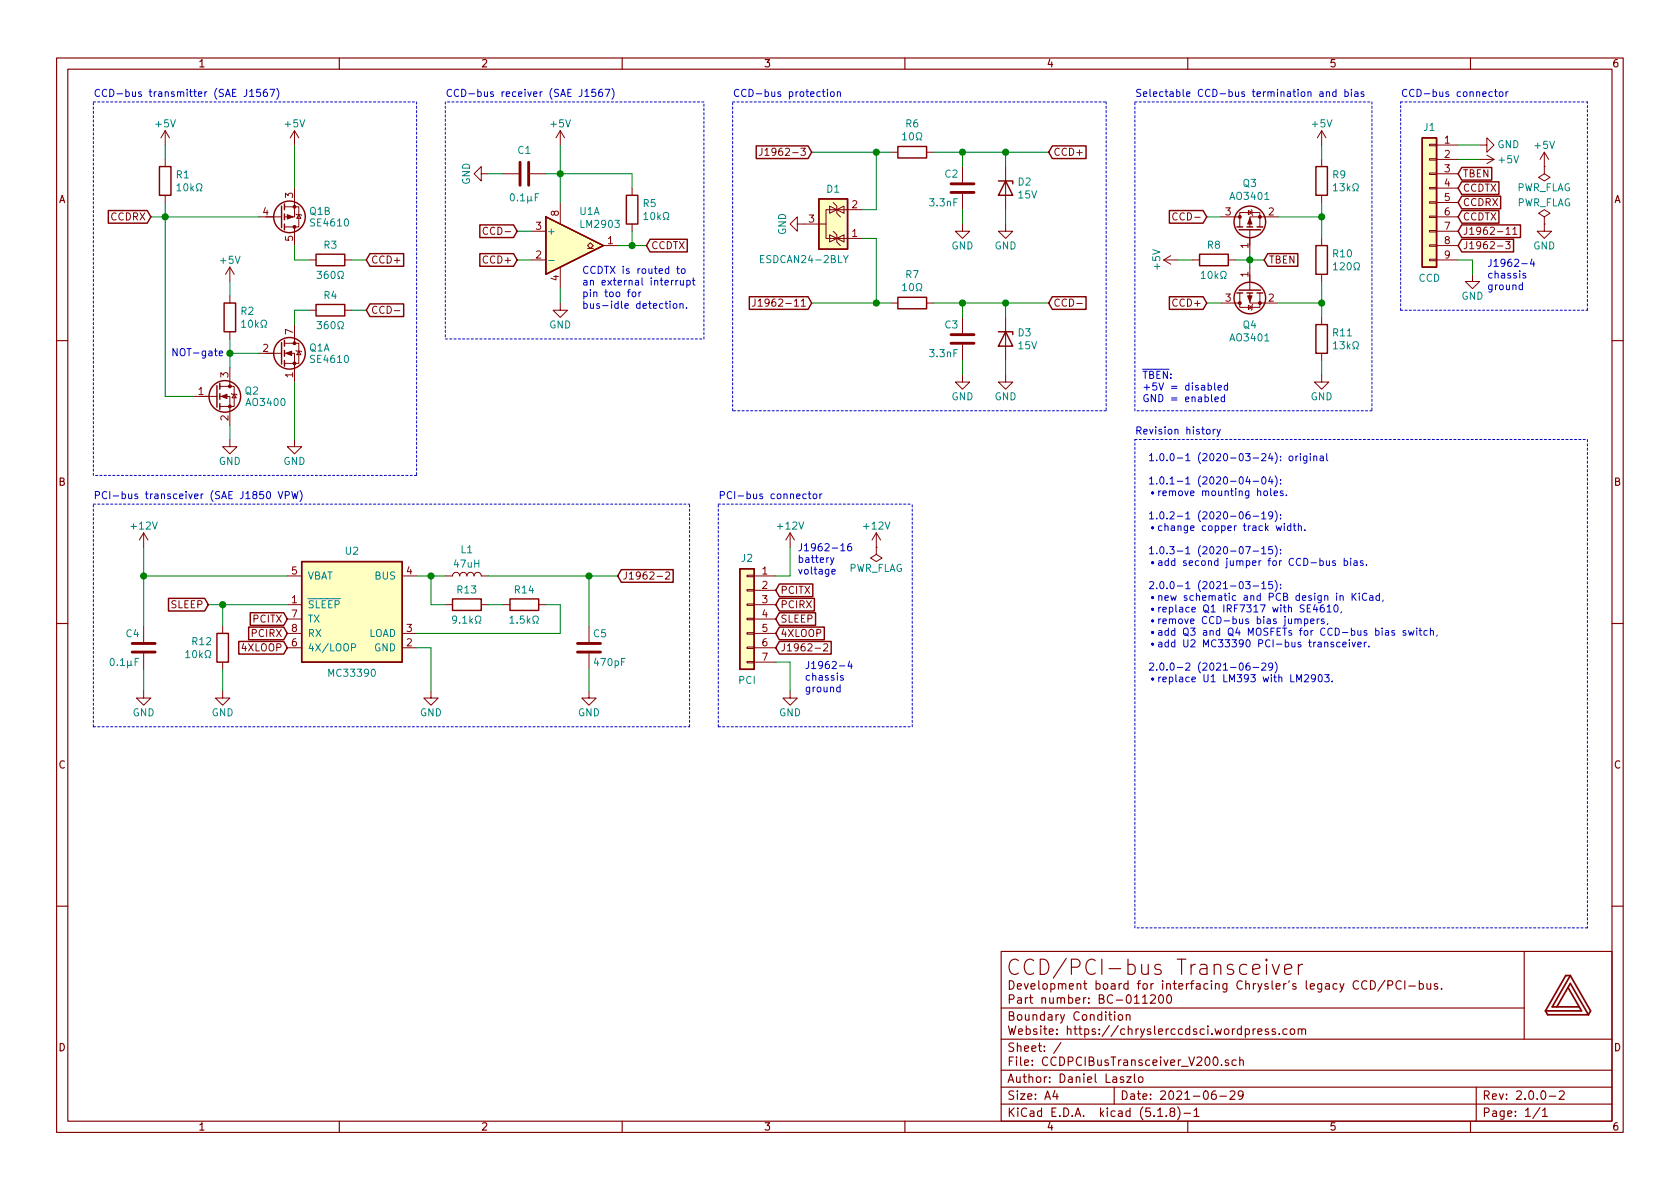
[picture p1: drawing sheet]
<svg xmlns="http://www.w3.org/2000/svg" width="297mm" height="210mm" viewBox="0 0 297 210" stroke-linecap="round" stroke-linejoin="round" font-family="sans-serif">
<g fill="none" stroke="#840000" stroke-width=".2">
<path d="M10 10.3h277v189.9h-277zM12 12.2h273v186.1h-273zM60 10.3v1.9M110 10.3v1.9M160 10.3v1.9M210 10.3v1.9M260 10.3v1.9M10 60.2h2M285 60.2h2M10 110.3h2M285 110.3h2M10 160.2h2"/>
<path d="M177 168.2h108v30.1h-108zM177 178.3h92.5M197.1 178.9v.2M197.1 179.4v1M197.8 179.5l.2-.1 .4 .1v.8l-.2 .1-.4-.1zM199.1 179.5h.1a.37 .37 0 0 1 .6 .1v.8M199.1 179.4v1M202 176.3l.4-.4v1.5M202 177.4h.8M203.4 176.1l.2-.2h.4l.2 .2 .1 .2-.9 1.1h.9M205 176.1l.2-.2a.8 .8 0 0 1 .5 .8 .8 .8 0 0 1-.5 .7l-.2-.1-.1-.4zM206.4 176.1l.2-.2a.81 .81 0 0 1 .6 .6 .81 .81 0 0 1-.3 .8l-.1 .1a.79 .79 0 0 1-.4-1.3z"/>
<path d="M221.5 171.4l1.3-.2-.2-.5-.7-.2-.3 .2-.1 .2v1l.1 .3 .3 .1 .7-.1M223.9 169.6l-.1 .2 .1 .1 .2-.1-.2-.2v.3M223.9 170.5v1.8M224.9 170.5l.7 1.8 .6-1.8M227.1 171.4l1.3-.2-.1-.5-.8-.2-.2 .2-.2 .2v1l.2 .3 .2 .1 .8-.1M229.6 170.5v1.8M230.3 170.5a.68 .68 0 0 0-.7 .5M241.7 173.6a.7 .7 0 0 0-.9 .2 .7 .7 0 0 0 .1 .9 .55 .55 0 0 0 .8 .1M242.3 173.4a.76 .76 0 0 1 .9 .8 .76 .76 0 0 1-.9 .7zM244.9 173.3l-1.3 2M245.4 174.2l.7-.1 .2-.2-.1-.3-.3-.2h-.5v1.5M247.8 173.6a.7 .7 0 0 0-1 .2 .7 .7 0 0 0 .2 .9 .55 .55 0 0 0 .8 .1"/>
<path d="M248.4 173.4v1.5M249.1 174.4h1.1M251 174l.4-.1 .3 .3-.2 .6h-.5M251 173.4v1.5M252.3 173.9v.8a.39 .39 0 0 0 .7 .1M253 173.9v1M254.2 174l-.4-.1-.2 .2 .1 .3 .5 .1v.3h-.6M254.9 174.8v.1M269.5 168.2v15.6M285 160.2h2M60 198.3v1.9M110 198.3v1.9"/>
<path d="M160 198.3v1.9M177 195.2h108M177 192.2h108M177 189.2h108M177 183.8h108M186.5 192.8l-.3 1.1h.9M186.9 193.4v1M187.6 184.3l-1.3 2M197 192.2v3M198.7 190.5a.37 .37 0 0 0-.6 .1v.2l.6 .2v.1l-.2 .3-.4-.1M199.2 190.4h.8l-.8 1h.8M200.6 189.9v1.3l.2 .2"/>
<path d="M201.3 190.5l.3-.1 .4 .1v.8l-.2 .1-.5-.1zM204.7 196.4l.4-.5v1.5M204.7 197.4h.9M206.2 197.3v.1M207.1 196.6l-.2-.3 .1-.3a.48 .48 0 0 1 .6 .1v.4a.52 .52 0 0 0-.7 .2 .52 .52 0 0 0 .1 .7h.4l.2-.1 .1-.4-.3-.3M208.2 195.7a1.71 1.71 0 0 1 0 2.3M209.3 196.9h1.2M210 198.3v1.9M211.1 196.4l.5-.5v1.5M211.1 197.4h.9M214.9 192.9a.62 .62 0 0 0-.7 .6l.1 .8 .2 .1 .5-.1 .1-.5-.2-.3h-.4l-.3 .3M215.7 193.8h1.1"/>
<path d="M216 188.3v.1M217.2 187.5l-.4-.1-.2 .2 .1 .3 .5 .1v.3h-.6M217.5 193.1l.2-.2h.4l.2 .2v.2v.2l-.9 .9h.9M218.6 187.5l-.5-.1-.3 .3 .1 .6 .2 .1 .5-.1M219.2 187.5l.2-.1 .4 .1v.9M219.2 186.9v1.5M219.8 193.5l-.3 .3h-.3l-.3-.3v-.3l.2-.2 .4-.1 .2 .2a1.13 1.13 0 0 1-.2 1.2l-.4 .1M221.6 181.9v1M222 181.9l-.4 .2v.1M222.4 182.4l.7-.1v-.3l-.5-.1-.2 .2 .1 .7h.6M224.3 182l-.4-.1-.2 .2 .1 .3 .5 .1v.3h-.6M225.5 182l-.4-.1-.2 .2 .1 .3 .5 .1v.3h-.6"/>
<path d="M226.2 182.8v.1M227.6 182l-.5-.1-.3 .3 .1 .6 .2 .1 .5-.1M228.2 182.1l.2-.2 .4 .2v.7l-.2 .1-.4-.1zM229.5 182.1l.3-.2 .3 .1 .1 .9M229.5 181.9v1M230.2 182.1a.36 .36 0 0 1 .3-.2 .36 .36 0 0 1 .3 .2v.8M260 198.3v1.9M261 192.2v6.1M272.3 195.9l-1.3 1.9M272.7 196.4l.5-.5v1.5M272.7 197.4h.9M273.9 193.8h1.2"/>
<path d="M275.7 193.1l.2-.2h.4l.3 .4-1 1.1h1"/>
</g>
<g fill="none" stroke="#840000" stroke-width=".25">
<path d="M19.2 37.2h6.8l.7 1.1-.7 1.2h-6.8zM28.2 29.5h2v5h-2zM49.8 36.4v3.9M50.3 36.1v1M50.3 37.8v1.1M50.3 39.6v1M84.8 39.8h6l.6 1.1-.6 1.1h-6zM96.5 38.3l10.2 5.1-10.2 5.1zM110.7 34.5h2.1v5.1h-2.1zM133.7 25.8h9.2l.6 1.1-.6 1.1h-9.2zM144.8 35.2h5.1v8.9h-5.1zM158.7 25.9h5.1v2h-5.1z"/>
<path d="M176.5 32h2.6v.5M177.8 32l1.3 2.5h-2.6zM186.1 25.8h5.9v2.2h-5.9l-.7-1.1zM206.8 37.2h5.9l.7 1.1-.7 1.2h-5.9zM232.7 29.5h2v5h-2zM251.5 24.4h2.5v22.8h-2.5zM258.4 39.8h10.4v2.2h-10.4l-.6-1.1zM258.4 37.2h6.6v2.3h-6.6l-.6-1.2zM258.4 34.7h6.9v2.2h-6.9l-.6-1.1zM258.4 32.2h6.6v2.2h-6.6l-.6-1.1zM258.4 29.6h5.4v2.2h-5.4l-.6-1.1zM39.6 53.6h2.1v5.1h-2.1z"/>
<path d="M55.9 53.8h5.1v2.1h-5.1zM55.9 45h5.1v2h-5.1zM65.4 53.7h6v2.3h-6l-.6-1.1zM65.4 44.9h6v2.2h-6l-.6-1.1zM84.8 44.9h6l.6 1.1-.6 1.1h-6zM114.9 42.3h6.6v2.2h-6.6l-.6-1.1zM132.5 52.5h10.4l.6 1.1-.6 1.1h-10.4zM158.7 52.6h5.1v2h-5.1zM176.5 58.7h2.6v.5M177.8 58.7l1.3 2.5h-2.6zM186.1 52.5h5.9v2.2h-5.9l-.7-1.1zM206.8 52.5h5.9l.7 1.1-.7 1.1h-5.9z"/>
<path d="M212.1 45h5.1v2h-5.1zM218.7 51.8h1M218.7 40.1h1M219.1 51.3h3.8M219.1 40.6h3.8M220.5 51.8h1M220.5 40.1h1M222.2 51.8h1.1M222.2 40.1h1.1M224.2 44.9h5.3v2.2h-5.3l-.7-1.1zM232.7 57.4h2v5.1h-2zM232.7 43.4h2v5.1h-2z"/>
<path d="M258.4 42.3h9.2v2.2h-9.2l-.6-1.1zM38.4 68.2v3.8M38.9 67.8v1M38.9 69.6v1M38.9 71.4v1M49.8 60.6v3.8M50.3 60.2v1M50.3 62v1M50.3 63.7v1.1M53.3 99.3h17.8v17.8h-17.8zM29.8 105.8h6.4l.6 1.1-.6 1.1h-6.4zM38.4 112h2v5.1h-2z"/>
<path d="M42.2 113.4h8l.6 1.1-.6 1.2h-8zM44 110.9h6.2l.6 1.1-.6 1.1h-6.2zM44.2 108.4h6l.6 1.1-.6 1.1h-6zM80 105.9h5.1v2h-5.1zM90.2 105.9h5v2h-5zM109.9 100.7h9.1v2.3h-9.1l-.7-1.2zM130.8 100.6h2.5v17.8h-2.5zM137.8 103.3h5.9v2.2h-5.9l-.6-1.1zM137.8 105.8h6.2v2.2h-6.2l-.6-1.1zM137.8 113.4h9.2v2.3h-9.2l-.6-1.2zM137.8 108.4h6.4v2.2h-6.4l-.6-1.1zM137.8 110.9h7.9v2.2h-7.9l-.6-1.1z"/>
<circle cx="51.2" cy="38.3" r="2.79"/>
<circle cx="221" cy="39.2" r="2.79"/>
<circle cx="221" cy="52.7" r="2.79"/>
<circle cx="39.8" cy="70.1" r="2.79"/>
<circle cx="51.2" cy="62.5" r="2.79"/>
</g>
<g fill="none" stroke="#840000" stroke-width=".18">
<path d="M29.2 23.1l-.8 1.3M29.2 23.1v2.5M29.2 28.2v1.3M29.2 34.5v1.3M29.2 23.1l.8 1.3M45.7 38.3h4.1M50.3 36.6h2.5v3.5h-2.5M52.1 33.3v5h-1.8M52.1 23.1v2.5M52.1 23.1l-.8 1.3M52.1 23.1l.7 1.3M52.3 37.8l.2 .2h.7l.1 .1"/>
<path d="M52.8 38l.4 .6h-.7zM85.1 30.7v-1.2l-1.3 1.2 1.3 1.3v-1.3h1.3M88.9 30.7h2.8M93.7 30.7h2.8M99.1 23.1v2.5M99.1 35.8v3.8M99.1 23.1l-.8 1.3M99.1 23.1l.7 1.3M111.8 33.3v1.2M111.8 39.6v1.3M134.7 26.2v.9l-.2 .3-.3 .1M135.3 26.6l.3-.4v1.3"/>
<path d="M135.3 27.5h.7M141 39.6v-1.3l-1.3 1.3 1.3 1.3v-1.3h5M146.7 36.4l1.3 .7-1.3 .6zM147.3 35.8l.7 .6v1.3l.6 .6M148 37.1h-2v5.1h2M148 37.1l1.2-.7v1.3zM148 37.1h4.4M157.5 26.9h1.2M163.8 26.9h1.3M170.2 39.6v1.3h1.2l-1.2 1.3-1.3-1.3h1.3M170.2 29.5v2.8M170.2 34.3v2.8"/>
<path d="M177.8 39.6v1.3h1.3l-1.3 1.3-1.3-1.3h1.3M177.8 29.5v7.6M208.1 37.8a.6 .6 0 0 0-.8 .4 .6 .6 0 0 0 .6 .7l.2-.1M215.9 38.3h3.3M220.7 37.2l.7 .4-.7 .4zM221.2 37.1l.2 .1v.8l.1 .1M226.1 38.3h-5.1v1.8M233.7 23.1v2.5M233.7 28.2v1.3M233.7 34.5v1.3M233.7 23.1l-.8 1.3M233.7 23.1l.7 1.3"/>
<path d="M252.7 38.2h1.3v.3h-1.3zM252.7 33.1h1.3v.3h-1.3zM252.7 30.6h1.3v.3h-1.3zM252.7 28.1h1.3v.2h-1.3zM252.7 25.5h1.3v.3h-1.3zM252.7 35.7h1.3v.2h-1.3zM254 38.3h3.8M254 28.2h3.8M254 25.6h3.8M254 30.7h3.8M254 33.3h3.8M254 35.8h3.8"/>
<path d="M261.6 25.6h1.3v-1.2l1.3 1.2-1.3 1.3v-1.3M261.6 28.2h2.6M262.9 27.4l1.3 .8M264.2 28.2l-1.3 .8M273 38.3l1.1-.6-1.1-.6-1 .6 1 .6v1.3M273 39.6h.1M273 39.6v1.3h1.3l-1.3 1.3-1.2-1.3h1.2M273 29.5v1.2l1.1 .7-1.1 .6-1-.6 1-.7M273 29.5h.1M273 26.9l-.7 1.3M273 26.9v2.6M273 26.9l.8 1.3"/>
<path d="M40.6 47.2v2.6M40.6 52.3v1.3M40.6 58.7v1.2M40.6 47.2l-.7 1.3M40.6 47.2l.8 1.3M52.1 40.1v3.3M52.1 57.4v3.3M54.6 46h1.3M54.6 54.9h1.3M61 46h1.2M61 54.9h1.2M69.7 54.9h1"/>
<path d="M86.2 40.3a.6 .6 0 0 0-.8 .4 .6 .6 0 0 0 .6 .7l.2-.1M94 46h2.5M94 40.9h2.5M99.1 53.6v1.3h1.2l-1.2 1.2-1.3-1.2h1.3M99.1 47.2v3.8M103.9 43.9h.5l-.5-.5 .5-.5 .5 .5-.5 .5h.5M106.7 43.4h2.5M133.5 52.9v.9a.39 .39 0 0 1-.5 .3M134 53.2l.4-.3v1.2M134 54.1h.8M146.7 41.5l1.3 .7-1.3 .6zM147.3 40.9l.7 .6v1.3l.6 .6"/>
<path d="M148 42.2l1.2 .6v-1.3l-1.2 .7h.6M148 42.2h4.4M157.5 53.6h1.2M163.8 53.6h1.3M170.2 56.1v2.8M177.8 56.1v7.6M190.4 53.7h1M205.7 46l1.3 .7M205.7 46h2.6M207 45.2l-1.3 .8M210.8 46h1.3M215.9 53.6h3.3"/>
<path d="M217.2 46h1.2M219.2 51.8v2.6h3.6v-2.6M219.2 40.1v-2.5h3.6v2.5M220.7 54l.7 .4-.7 .3zM221 51.8v1.8h5.1M221 40.6v4.1M221 47.2v4.1M221.5 53.8l-.1 .2v.7l-.2 .2M233.7 42.2v1.2M233.7 48.5v1.3M233.7 56.1v1.3M252.7 40.8h1.3v.2h-1.3z"/>
<path d="M252.7 43.3h1.3v.3h-1.3zM252.7 45.8h1.3v.3h-1.3zM254 46h3.8M254 40.9h3.8M254 43.4h3.8M260.3 48.5v1.3h1.3l-1.3 1.2-1.2-1.2h1.2M264.8 43.5h.9M266.2 42.7h.8l-.4 .5 .4 .1v.6l-.2 .1-.6-.1M266.3 40.5l.3-.3v1.2M266.3 41.4h.7M267.5 40.5l.3-.3v1.2M267.5 41.4h.7"/>
<path d="M34.3 70.1h4.1M38.9 70.1h1.7v5.1M38.9 68.3h2.5v3.6h-2.5M40.6 77.7v1.3h1.3l-1.3 1.3-1.2-1.3h1.2M40.6 65v3.3M40.9 69.6l.1 .1h.8l.1 .1M41.4 69.7l.4 .7h-.8zM45.7 62.5h4.1M50.3 62.5h1.8v5.1M50.3 60.7h2.5v3.6h-2.5M52.1 77.7v1.3h1.2l-1.2 1.3-1.3-1.3h1.3M52.3 62l.2 .1h.7l.1 .1"/>
<path d="M52.8 62.1l.4 .6h-.7zM170.2 66.3v1.3h1.2l-1.2 1.2-1.3-1.2h1.3M170.2 61v2.7M177.8 66.3v1.3h1.3l-1.3 1.2-1.3-1.2h1.3M233.7 66.3v1.3h1.2l-1.2 1.2-1.3-1.2h1.3M233.7 62.5v1.2M25.4 94.2l-.8 1.3M25.4 94.2v2.6M25.4 94.2l.8 1.3M139.7 94.2l-.8 1.3M139.7 94.2v2.6M139.7 94.2l.8 1.3"/>
<path d="M154.9 96.8v1.2l1.1 .7-1.1 .6-1-.6 1-.7M154.9 96.8h.1M154.9 94.2l-.7 1.3M154.9 94.2v2.6M154.9 94.2l.8 1.3M25.4 110.7v2.8M25.4 115.6v2.8M39.4 110.7v1.3M39.4 117.1v1.3M50.8 106.9h2.5M50.8 114.5h2.5M50.8 112h2.5"/>
<path d="M50.8 101.8h2.5M50.8 109.5h2.5M71.1 114.5h2.6M71.1 112h2.6M71.1 101.8h2.6M78.7 101.8h1.3a.63 .63 0 0 1 .6-.6 .63 .63 0 0 1 .7 .6 .63 .63 0 0 1 .6-.6 .63 .63 0 0 1 .6 .6 .63 .63 0 0 1 .7-.6 .63 .63 0 0 1 .6 .6 .63 .63 0 0 1 .7-.6 .63 .63 0 0 1 .6 .6h1.3M78.7 106.9h1.3M85.1 106.9h1.3M88.9 106.9h1.3M95.2 106.9h1.3M104.1 110.7v2.8M104.1 115.6v2.8"/>
<path d="M116.2 101.9h.9M117.7 101.3l.5-.2 .2 .4v.2l-.8 .7h.8M132.1 114.4h1.2v.3h-1.2zM132.1 117h1.2v.2h-1.2zM132.1 111.9h1.2v.2h-1.2zM132.1 106.8h1.2v.3h-1.2zM132.1 104.3h1.2v.2h-1.2zM132.1 101.7h1.2v.3h-1.2zM132.1 109.3h1.2v.3h-1.2zM133.3 106.9h3.9M133.3 114.5h3.9M133.3 112h3.9"/>
<path d="M133.3 101.8h3.9M133.3 109.5h3.9M133.3 104.4h3.9M133.3 117.1h3.9M144.1 114.6h1M145.6 114l.5-.2 .3 .4-.1 .2-.7 .7h.8M25.4 122.2v1.2h1.3l-1.3 1.3-1.3-1.3h1.3M39.4 122.2v1.2h1.2l-1.2 1.3-1.3-1.3h1.3M76.2 122.2v1.2h1.3l-1.3 1.3-1.3-1.3h1.3M104.1 122.2v1.2h1.3l-1.3 1.3-1.2-1.3h1.2M139.7 122.2v1.2h1.3l-1.3 1.3-1.3-1.3h1.3"/>
</g>
<g fill="none" stroke="#008484" stroke-width=".18">
<path d="M31.3 32.8l.3-.3v1.3M31.3 33.8h.7M34.7 33.8h.3v-.3a.55 .55 0 0 1-.2-.8 .55 .55 0 0 1 .8 0l.1 .1a.55 .55 0 0 1-.3 .7v.3h.3M90.4 34.3h.1a.69 .69 0 0 1 .4 .6 .69 .69 0 0 1-.4 .6 .83 .83 0 0 1-.1-1.2zM95.2 34.3h-.6v1.2M113.8 37.9l.4-.3v1.2M113.8 38.8h.8M117.3 38.8h.3v-.2a.55 .55 0 0 1-.3-.8 .55 .55 0 0 1 .9-.1v.2a.55 .55 0 0 1-.2 .7v.2h.2M159.6 23.8l.3-.3v1.2M159.6 24.7h.7M160.9 23.6l.2-.1a.67 .67 0 0 1 .4 .6 .67 .67 0 0 1-.4 .6l-.3-.4zM162 24.7h.3v-.2a.54 .54 0 0 1-.3-.7 .54 .54 0 0 1 .8-.3 .59 .59 0 0 1-.1 1v.2h.3"/>
<path d="M235.8 32.8l.3-.3v1.3M235.8 33.8h.7M239.2 33.8h.3v-.3a.55 .55 0 0 1-.3-.8 .55 .55 0 0 1 .9 0l.1 .1a.55 .55 0 0 1-.3 .7v.3h.3M42.7 57l.4-.4v1.3M42.7 57.9h.7M46.2 57.9h.3v-.2a.55 .55 0 0 1-.3-.9 .55 .55 0 0 1 .9 0v.2a.55 .55 0 0 1-.3 .7v.2h.3M56.1 56.9h.7l-.4 .4 .4 .2v.4l-.2 .2-.5-.1M56.1 48h.7l-.4 .5 .4 .1v.4l-.2 .2-.5-.1M59.7 58.1h.3v-.2a.54 .54 0 0 1-.2-.7 .54 .54 0 0 1 .7-.3 .59 .59 0 0 1-.1 1v.2h.3M59.7 49.2h.3v-.2a.54 .54 0 0 1-.2-.7 .54 .54 0 0 1 .7-.2 .59 .59 0 0 1-.1 .9v.2h.3M97 46h1M98.3 46l1.3 .5-1.3 .4"/>
<path d="M99.1 44.7v.9M149.1 45.2l.4 .6 .5-.6M159.6 50.5l.3-.4v1.3M159.6 51.4h.7M160.9 50.3l.2-.2a.67 .67 0 0 1 .4 .7 .67 .67 0 0 1-.4 .6l-.3-.5zM162 51.4h.3v-.2a.54 .54 0 0 1-.3-.8 .54 .54 0 0 1 .8-.2 .59 .59 0 0 1-.1 1v.2h.3M212.4 48.3l.4-.3v1.2M212.4 49.2h.7M215.8 49.2h.3v-.2a.55 .55 0 0 1-.2-.8 .55 .55 0 0 1 .8 0l.1 .1a.55 .55 0 0 1-.3 .7v.2h.3M235.8 46.8l.3-.3v1.2M235.8 47.7h.7M239.4 47.7h.3v-.2a.54 .54 0 0 1-.3-.8 .54 .54 0 0 1 .8-.2 .59 .59 0 0 1-.1 1v.2h.3"/>
<path d="M235.8 60.8l.3-.4v1.3M235.8 61.7h.7M239.2 61.7h.3v-.2a.55 .55 0 0 1-.3-.9 .55 .55 0 0 1 .9 0l.1 .2a.55 .55 0 0 1-.3 .7v.2h.3M19.7 116.5l.1-.1a.69 .69 0 0 1 .4 .7 .69 .69 0 0 1-.4 .6 .83 .83 0 0 1-.1-1.2zM24.5 116.4h-.6v1.3M32.8 115.4l.4-.4v1.3M32.8 116.3h.8M36.3 116.3h.3v-.2a.55 .55 0 0 1-.3-.9 .55 .55 0 0 1 .9 0v.2a.55 .55 0 0 1-.2 .7v.2h.2M62.2 114.5l.6-.1 .1-.1-.1-.3-.2-.2h-.4v1.3M80.7 109.5l-.2 .2h-.4l-.1-.2 .1-.4 .1-.2h.3l.2 .3a.97 .97 0 0 1-.2 1h-.4M84 110.2h.4v-.2a.55 .55 0 0 1-.3-.9 .55 .55 0 0 1 .9 0v.2a.53 .53 0 0 1-.3 .7v.2h.3M90.2 109.3l.3-.4v1.3"/>
<path d="M90.2 110.2h.7M94.2 110.2h.3v-.2a.55 .55 0 0 1-.2-.9 .55 .55 0 0 1 .8 0l.1 .2a.53 .53 0 0 1-.3 .7v.2h.3"/>
</g>
<g fill="#ffffc2" stroke="#ffffc2" stroke-width=".18">
<path d="M53.3 99.3h17.8v17.8h-17.8z"/>
<path d="M144.8 35.2h5.1v8.9h-5.1z"/>
<path d="M130.8 100.6h2.5v17.8h-2.5z"/>
<path d="M251.5 24.4h2.5v22.8h-2.5z"/>
<path d="M96.5 38.3l10.2 5.1-10.2 5.1z"/>
</g>
<path d="M91.9 28.7v4.1M93.5 28.7v4.1M168.1 34h4.1M168.1 32.5h4.1M168.1 59.2h4.1M168.1 60.7h4.1M23.4 115.3h4M23.4 113.8h4M102.1 115.3h4.1M102.1 113.8h4.1" fill="none" stroke="#840000" stroke-width=".51"/>
<g fill="#840000" stroke="#840000" stroke-width=".18">
<path d="M220.6 52.3h.8l-.4 1z"/>
<path d="M221 38.6l.4 1h-.8z"/>
<path d="M39.1 70.1l1-.4v.8z"/>
<path d="M50.8 38l1 .3-1 .4z"/>
<path d="M50.5 62.5l1.1-.4v.8z"/>
<circle cx="222.8" cy="53.6" r=".25"/>
<circle cx="219.2" cy="53.6" r=".25"/>
<circle cx="222.8" cy="38.3" r=".25"/>
<circle cx="219.2" cy="38.3" r=".25"/>
<circle cx="40.6" cy="71.9" r=".25"/>
<circle cx="40.6" cy="68.3" r=".25"/>
<circle cx="52.1" cy="36.6" r=".25"/>
<circle cx="52.1" cy="40.1" r=".25"/>
<circle cx="52.1" cy="64.3" r=".25"/>
<circle cx="52.1" cy="60.7" r=".25"/>
</g>
<path d="M273.3 178.8l.3 .6h7.2M275.3 178l2.3-4.1 3.2 5.5M277.2 174.6l2.4 4.2h-6.3M277.6 172.5h-.8l-3.5 6.3M277.6 172.5l-3.2 5.5h4.8M277.6 172.5l3.6 6.3-.4 .6" fill="none" stroke="#840000" stroke-width=".3"/>
<g fill="none" stroke="#0000c2" stroke-width=".18" stroke-dasharray=".4 .4">
<path d="M16.5 18h57.2M73.7 18v66.1M78.7 18v41.9M124.5 18h-45.8M129.5 18h66.1M195.6 18v54.6M200.7 18h41.9M242.6 18v54.6M247.6 18h33.1M78.7 59.9h45.8M124.5 59.9v-41.9M247.6 54.9h33.1"/>
<path d="M247.6 54.9v-36.9M280.7 54.9v-36.9M129.5 72.6v-54.6M195.6 72.6h-66.1M200.7 72.6v-54.6M200.7 77.7h80M242.6 72.6h-41.9M280.7 77.7v86.4M16.5 84.1v-66.1M16.5 89.1h105.4M73.7 84.1h-57.2M127 89.1h34.3"/>
<path d="M16.5 128.5h105.4M16.5 128.5v-39.4M121.9 128.5v-39.4M127 128.5v-39.4M127 128.5h34.3M161.3 128.5v-39.4M200.7 164.1v-86.4M280.7 164.1h-80"/>
</g>
<g fill="none" stroke="#008400" stroke-width=".18">
<path d="M26.7 38.3h19M29.2 35.8v34.3h5.1M29.2 25.6v2.6M52.1 25.6v7.7M86.4 30.7h2.5M96.5 30.7h15.3v2.6M99.1 25.6v10.2M143.5 26.9h14M154.9 26.9v10.2h-2.5M165.1 26.9h20.3M170.2 26.9v2.6M170.2 37.1v2.5"/>
<path d="M177.8 26.9v2.6M177.8 37.1v2.5M213.4 38.3h2.5M226.1 38.3h7.6M233.7 25.6v2.6M233.7 35.8v6.4M257.8 28.2h3.8M257.8 25.6h3.8M40.6 49.8v2.5M40.6 59.9v5.1M52.1 43.4v2.6h2.5M54.6 54.9h-2.5v2.5"/>
<path d="M62.2 46h2.6M62.2 54.9h2.6M91.4 40.9h2.6M91.4 46h2.6M99.1 51v2.6M109.2 43.4h5.1M111.8 40.9v2.5M143.5 53.6h14M152.4 42.2h2.5v11.4M165.1 53.6h20.3M170.2 53.6v2.5M177.8 53.6v2.5"/>
<path d="M208.3 46h2.5M213.4 53.6h2.5M218.4 46h5.1M221 44.7v2.5M226.1 53.6h7.6M233.7 49.8v6.3M257.8 46h2.5v2.5M40.6 75.2v2.5M40.6 62.5h5.1M52.1 67.6v10.1M170.2 63.7v2.6M177.8 63.7v2.6"/>
<path d="M233.7 63.7v2.6M25.4 96.8v13.9M139.7 96.8v5h-2.5M25.4 101.8h25.4M25.4 118.4v3.8M36.8 106.9h14M39.4 106.9v3.8M39.4 118.4v3.8M73.7 101.8h5M73.7 114.5h2.5v7.7M76.2 101.8v5.1h2.5M86.4 106.9h2.5"/>
<path d="M86.4 101.8h22.8M96.5 106.9h2.6v5.1h-25.4M104.1 101.8v8.9M104.1 118.4v3.8M137.2 117.1h2.5v5.1"/>
</g>
<g fill="none" stroke="#0000c2" stroke-width=".18">
<path d="M44.1 16.1l.4-.3v1.3M44.1 17.1h.8M46 15.8h-.6v.6l.1-.1 .5 .1v.5l-.2 .2-.4-.2M47.2 15.8h-.3a.79 .79 0 0 0-.1 1.3l.4-.2v-.5l-.4-.1-.2 .2M47.7 15.8h.9l-.6 1.3M48.9 15.6a1.4 1.4 0 0 1 0 1.9M103.4 17.1h.7M105.3 15.8h-.6l-.1 .6 .5-.1 .3 .2v.3l-.3 .3-.5-.2M106.5 15.8l-.4 .1a.87 .87 0 0 0 0 1.2l.4-.2v-.5l-.4-.1-.3 .2M107 15.8h.8l-.5 1.3M108.2 15.6a1.47 1.47 0 0 1 0 1.9M145.4 16.2h.5"/>
<path d="M145.6 15.8v1.1l.3 .2M146.3 15.8v.1M146.3 16.2v.9M146.9 16.4l.2-.2 .3 .1 .1 .2-.1 .5-.3 .1-.2-.2zM148.1 16.4l.1-.2 .3 .1 .1 .8M148.1 16.2v.9M233.4 16.3h.5v.8M233.9 16.5l-.4 .1-.2 .2 .1 .2h.5M234.5 16.4l.2-.2 .3 .1 .1 .8M234.5 16.2v.9M236.2 16.3l-.3-.1-.3 .3 .1 .5h.5M236.2 15.8v1.3"/>
<path d="M237.8 16.3l.4-.1 .2 .3-.1 .5h-.5M237.8 15.8v1.3M238.9 15.8v.1M238.9 16.2v.9M239.5 16.3h.5l.1 .8M240.1 16.5l-.4 .1-.2 .2v.2h.6M241.1 16.3l-.3-.1-.2 .2 .1 .2 .4 .1v.3h-.5M263.9 16.3l-.4-.1-.3 .3 .2 .5h.5M264.2 16.2h.5M264.4 15.8v1.1l.3 .2M265.1 16.4l.2-.2 .4 .2v.4l-.1 .2-.3 .1-.2-.2zM266.3 16.2v.9"/>
<path d="M266.6 16.2l-.3 .3M110.9 51.6h.5M111.4 51.2l-.3 .2v1.1M111.9 51.7l.3-.1 .2 .2-.1 .6-.3 .1-.2-.3zM113 51.6v.9M113.3 51.6l-.3 .3M117.6 53.7h.5M117.8 53.3v1.1l.3 .1M118.5 53.3v.1M118.5 53.7v.8M119.1 53.8l.2-.1 .3 .1 .1 .5-.1 .2h-.3l-.2-.1zM119.5 49.6v.8"/>
<path d="M119.6 47.5h.5M119.8 47.1v1.1l.3 .2M119.9 49.6l-.4 .2M120.2 53.8l.2-.1h.3l.1 .8M120.2 53.7v.8M120.3 49.6v.8h.3l.2-.1M120.5 47.6l.2-.1 .4 .1v.5l-.1 .2-.3 .1-.2-.2zM120.8 49.6v.8M121.4 54.4v.1M121.4 49.6h.4l.2 .2-.1 .6h-.5M121.4 49.6v1.2M122.4 49.6h.5"/>
<path d="M122.6 49.1v1.1l.3 .2M269.1 46.6h.9M269.2 50.4h-.4l-.2 .2 .1 .6h.5M269.2 50v1.2M269.7 48.4l-.3-.1-.2 .2 .1 .2 .4 .1v.3h-.5M270.9 45.8l-.3 .9h.7M271.2 46.3v.8M38.8 62.5l.6-.1-.1-.3h-.4l-.1 .1v.7h.5M213.4 76l.1-.1 .4 .1 .1 .5-.2 .2-.3 .1-.1-.2zM214.5 75.9v.9M214.8 67.7v1.1l.1 .2M214.8 70.6l.6-.1v-.2l-.4-.1-.2 .2 .1 .6h.5"/>
<path d="M214.9 75.9l-.4 .2M215.2 75.9l.3 .9M215.4 68.5l.6-.1-.1-.2-.4-.1-.1 .2v.6h.5M215.8 75.9l-.4 1.2-.2 .1M216.5 70.3l-.3-.1-.3 .2 .1 .6h.5M216.5 69.8v1.2M217 68.2l-.3-.1-.2 .3 .1 .5h.4M217 67.7v1.3M47.2 87l.2-.1a.69 .69 0 0 1 .4 .6 .69 .69 0 0 1-.4 .7l-.2-.2-.1-.3zM49.2 86.9l.4 1.3 .4-1.3M50.4 87.6l.7-.1v-.5l-.2-.1h-.5v1.3M51.6 86.9l.3 1.3 .2-.9 .3 .9 .3-1.3"/>
<path d="M53 86.7a1.4 1.4 0 0 1 0 2M142.5 87.4l-.3-.1-.3 .3 .2 .5h.4M142.9 87.3h.5M143.1 86.9v1.1l.3 .2M143.9 87.4l.3-.1 .2 .3-.1 .5-.3 .1-.2-.1zM145 87.3v.9M145.3 87.3l-.3 .3M146.8 98.6l.3 .9M147.4 98.6l-.4 1.2-.2 .1M148.7 96.5l.3-.4v1.3M148.7 97.4h.7M150.5 96.1l-.4 .1a.81 .81 0 0 0 0 1.2h.4l.1-.5-.3-.3h-.2l-.2 .3"/>
<path d="M220.2 96.7h.9l-.6 1.2M220.6 84.3l-.3 .9h.8M220.9 90.5h-.2a.79 .79 0 0 0-.2 1.3l.5-.2v-.5l-.5-.1-.2 .2M220.9 84.8v.8M221.6 85.1h1M221.6 91.3h1M221.6 97.5h1M222.4 86.9l.2-.1 .2 .1 .1 .7M222.4 86.4v1.2M223.1 90.9l.3-.4v1.3M223.1 97l.3-.3v1.2M223.1 91.8h.7"/>
<path d="M223.1 97.9h.7M223.2 84.4l.2-.1a.67 .67 0 0 1 .4 .7 .67 .67 0 0 1-.4 .6l-.3-.2v-.3zM223.6 86.9l.3-.1 .2 .1-.1 .7h-.3l-.3-.2zM224.6 84.3l-.3 .9h.8M224.7 86.4v1.1l.1 .1M224.9 84.8v.8M225 96.7h-.6l-.1 .6 .2-.2 .5 .2v.5l-.2 .1-.5-.1M225 91.1l-.2 .2-.4-.1-.1-.1 .1-.5 .1-.1h.3l.2 .2a.97 .97 0 0 1-.2 1l-.4 .1M225.3 87.2l.6-.1-.1-.2-.3-.1-.2 .2v.6h.5M225.5 84.1a1.47 1.47 0 0 1 0 2M225.5 90.3a1.47 1.47 0 0 1 0 1.9M225.5 96.5a1.47 1.47 0 0 1 0 1.9"/>
<path d="M225.6 93l.3 .8 .2-.6 .3 .6 .2-.8M226.4 81.4v.1M226.4 80.7v.1M226.4 85.5v.1M226.4 84.8v.1M226.4 91.6v.2M226.4 91v.1M226.4 97.8v.1M226.4 97.1v.2M226.8 86.9l-.3-.1-.1 .2v.2l.4 .1v.3h-.4M227.1 92.6v.1M227.1 93v.8"/>
<path d="M227.4 87.5v.1M228 80.7l.3-.1 .3 .3-.1 .5-.3 .1-.3-.3zM228.2 93h-.3l-.3 .2 .1 .6h.5M228.2 92.6v1.2M228.7 93h.4M228.8 92.6v1l.3 .2M229.1 80.6v.9M229.5 80.6l-.4 .3M229.6 93.1l.1-.1h.3l.1 .8M229.6 92.6v1.2M229.9 80.2v.1M229.9 80.6v.9"/>
<path d="M230.7 93.7v.1M231.1 80.6l-.1 1.2-.2 .1-.3-.1M231.1 80.7l-.4-.1-.2 .3 .1 .5h.5M231.7 80.2v.1M231.7 80.6v.9M232.3 80.8l.2-.2 .3 .1v.8M232.3 80.6v.9M233.4 99.2h.3l.3 .2-.1 .5h-.5M233.4 98.7v1.3M233.4 80.7h.5l.1 .8M234 80.9l-.4 .1-.2 .2v.2h.6M234.5 99.2l.1 .7 .3 .1 .2-.1"/>
<path d="M234.6 80.2v1.1l.2 .2M235.1 99.2v.8M236.1 99.2h-.3l-.2 .1 .1 .2 .4 .1v.3h-.5M237.7 99.2h.3l.3 .2-.1 .5h-.5M237.7 98.7v1.3M238.8 98.7v.2M238.8 99.2v.8M239.4 99.2h.5l.1 .8M240 99.5h-.5l-.2 .2 .1 .2h.6M241 99.2h-.3l-.2 .1 .1 .2 .4 .1v.3h-.5M241.6 99.9v.1M147.1 101.1l.6-.1-.1-.3h-.3l-.2 .2v.6h.5"/>
<path d="M148.4 117.7h1M149.1 119.5h-.3l-.2 .1 .1 .2 .4 .1v.3h-.5M150.2 116.9l-.3 .9h.8M150.5 117.4v.8M219.2 117.4l.2-.2a.69 .69 0 0 1 .4 .7 .69 .69 0 0 1-.4 .6l-.2-.2-.1-.3zM220.2 102.8h.8l-.4 .5 .4 .1v.6l-.2 .1-.6-.1M220.9 117.2h-.2a.79 .79 0 0 0-.2 1.3l.5-.1v-.5l-.5-.2-.2 .3M221.6 103.6h1M221.6 118h1M223.1 103.2l.3-.4v1.3M223.1 117.4l.5-.2 .2 .4-.8 .9h.8M223.1 104.1h.7"/>
<path d="M225 102.8h-.6l-.1 .6 .2-.1 .5 .1v.6l-.2 .1-.5-.1M225 117.8l-.2 .2h-.4l-.1-.2 .1-.4 .1-.2h.3l.2 .3a.97 .97 0 0 1-.2 1h-.4M225.5 102.7a1.47 1.47 0 0 1 0 1.9M225.5 117.1a1.47 1.47 0 0 1 0 1.9M226.4 104v.1M226.4 103.3v.1M227.8 109.4l.1 .8 .3 .1 .1-.1M228.3 109.4v.9M229 109.6l.1-.2 .3 .1 .1 .8M229 109.4v.9M229.5 109.6l.2-.2 .3 .1v.8M230.6 107h-.5l-.2 .1 .1 .4 .5 .2 .1 .3-.2 .2h-.5"/>
<path d="M230.7 109.5l.3-.1 .2 .3-.1 .5h-.4M230.7 119.4l.4-.1 .3 .4-.1 .2-.7 .7h.8M230.7 109.4v1.3M231.1 107.6h.4M231.7 107h-.6v1.2h.6M231.7 109.8l.6-.1v-.2l-.4-.1-.2 .2 .1 .6h.5M232.5 106.9l-.3 .9h.8M232.6 119.9l-.3 .2-.3-.1-.1-.1 .1-.5 .3-.1 .2 .1a.87 .87 0 0 1-.3 1.2h-.2M232.8 107.4v.8M232.9 109.4v.9M233.2 119.4l.2-.1a.69 .69 0 0 1 .4 .6 .69 .69 0 0 1-.4 .7l-.3-.3v-.2zM233.2 109.4l-.2 .1-.1 .2"/>
<path d="M234 107h-.3a.81 .81 0 0 0 0 1.2h.3l.2-.5-.3-.3h-.2l-.3 .3M234.1 109.5l-.3-.1-.2 .2 .1 .2 .4 .1v.3h-.5M234.2 113.7l.2-.1h.3l.1 .8M234.2 119.3h.8l-.4 .5 .3 .1v.5l-.1 .2-.6-.2M234.2 113.6v.8M234.6 107.3l.4-.3v1.2M234.6 108.2h.8M234.8 110.2l-.2 .3M235.8 113.6h-.3l-.2 .1 .1 .2 .4 .1v.3h-.5M236 107.1l.1-.1a.67 .67 0 0 1 .5 .6 .67 .67 0 0 1-.5 .6l-.3-.5zM236.3 104.9v.1M236.3 105.3v.9"/>
<path d="M236.9 105.5l.2-.2 .3 .1 .1 .8M236.9 113.6h-.3l-.3 .2 .1 .5h.5M236.9 105.3v.9M237.2 108.2l-.1 .2M237.4 114l.6-.1v-.3h-.4l-.2 .1 .1 .6h.5M238.6 113.6v.8M239.1 113.6l.2 .8 .3-.8M239.1 104.9v1.3M239.2 105.5l.6 .7M239.8 104.9l-.7 .7M240.1 114l.6-.1-.1-.3h-.3l-.2 .1v.6h.5M240.3 104.9v.1"/>
<path d="M240.3 105.3v.9M241.2 113.6v.8M241.6 113.6l-.4 .2M241.7 105a.6 .6 0 0 0-.9 .4 .6 .6 0 0 0 .6 .8l.3-.2M242 114.3v.1M242.2 105.4h.5v.8M242.7 105.6l-.4 .1-.2 .2 .1 .2h.5M243.9 105.4l-.4-.1-.2 .3 .1 .5h.5M243.9 104.9v1.3M244.4 111.1v.1M244.4 111.5v.8M244.6 106.1l-.2 .2"/>
<path d="M245 111.6h.5v.7M245.5 111.8l-.4 .1-.2 .1 .1 .3h.5M246.6 111.6l-.3-.1-.2 .2v.2l.5 .1v.3h-.5M248.5 111.6l-.3-.1-.1 .2v.2l.4 .1v.3h-.4M249 111.5l.3 .8 .2-.6 .3 .6 .2-.8M250.5 111.1v.1M250.5 111.5v.8M250.9 111.5h.5M251.1 111.1v1.1l.3 .1M252.3 111.6l-.3-.1-.2 .2 .1 .6h.4M252.9 111.6l.2-.1 .3 .1v.7M252.9 111.1v1.2"/>
<path d="M254.1 112.3l-.1 .2M148.5 121.6l-.3-.1-.3 .2 .2 .6h.4M148.5 121.1v1.2M229.3 120.6v-1.3l.4 .9 .4-.9v1.3M235.5 120.4v.2"/>
</g>
<g fill="#008400" stroke="#008400" stroke-width=".25">
<circle cx="221" cy="46" r=".51"/>
<circle cx="170.2" cy="26.9" r=".51"/>
<circle cx="154.9" cy="53.6" r=".51"/>
<circle cx="154.9" cy="26.9" r=".51"/>
<circle cx="25.4" cy="101.8" r=".51"/>
<circle cx="40.6" cy="62.5" r=".51"/>
<circle cx="39.4" cy="106.9" r=".51"/>
<circle cx="29.2" cy="38.3" r=".51"/>
<circle cx="177.8" cy="53.6" r=".51"/>
<circle cx="170.2" cy="53.6" r=".51"/>
<circle cx="76.2" cy="101.8" r=".51"/>
<circle cx="177.8" cy="26.9" r=".51"/>
<circle cx="104.1" cy="101.8" r=".51"/>
<circle cx="111.8" cy="43.4" r=".51"/>
<circle cx="99.1" cy="30.7" r=".51"/>
<circle cx="233.7" cy="53.6" r=".51"/>
<circle cx="233.7" cy="38.3" r=".51"/>
</g>
<text font-size="3.7" fill="#840000" x="177.8" y="172.5">CCD/PCI-bus Transceiver</text>
<g font-size="2.1" fill="#840000">
<text x="178" y="177.5">Part number: BC-011200</text>
<text x="178" y="175">Development board for interfacing Chrysler's legacy CCD/PCI-bus.</text>
<text x="178" y="186">Sheet: /</text>
<text x="178" y="180.5">Boundary Condition</text>
<text x="178" y="183">Website: https://chryslerccdsci.wordpress.com</text>
<text x="178" y="188.5">File: CCDPCIBusTransceiver_V200.sch</text>
<text x="178" y="191.5">Author: Daniel Laszlo</text>
<text x="178" y="197.5">KiCad E.D.A. kicad (5.1.8)-1</text>
<text x="178" y="194.5">Size: A4</text>
<text x="198" y="194.5">Date: 2021-06-29</text>
<text x="262" y="194.5">Rev: 2.0.0-2</text>
<text x="262" y="197.5">Page: 1/1</text>
</g>
<g font-size="1.8" fill="#840000">
<text x="35" y="11.9">1</text>
<text x="85" y="11.9">2</text>
<text x="135" y="11.9">3</text>
<text x="185" y="11.9">4</text>
<text x="235" y="11.9">5</text>
<text x="285" y="11.9">6</text>
<text x="136.2" y="27.6">J1962-3</text>
<text x="186.2" y="27.6">CCD+</text>
<text x="255.4" y="25.4">1</text>
<text x="255.4" y="27.9">2</text>
<text x="10.4" y="35.9">A</text>
<text x="51.8" y="35" transform="rotate(-90 51.8 35)">3</text>
<text x="255.4" y="30.5">3</text>
<text x="255.4" y="33">4</text>
<text x="255.4" y="35.6">5</text>
<text x="258.6" y="33.9">CCDTX</text>
<text x="258.6" y="31.4">TBEN</text>
<text x="285.4" y="35.9">A</text>
<text x="19.6" y="39">CCDRX</text>
<text x="46.5" y="38.1">4</text>
<text x="86.2" y="41.5">CCD-</text>
<text x="94.8" y="40.6">3</text>
<text x="98.8" y="38.2" transform="rotate(-90 98.8 38.2)">8</text>
<text x="143" y="39.4">3</text>
<text x="150.6" y="41.9">1</text>
<text x="150.6" y="36.8">2</text>
<text x="208.2" y="39">CCD-</text>
<text x="216.7" y="38.1">3</text>
<text x="224.3" y="38.1">2</text>
<text x="255.4" y="38.1">6</text>
<text x="255.4" y="40.6">7</text>
<text x="258.6" y="41.5">J1962-11</text>
<text x="258.6" y="39">CCDTX</text>
<text x="258.6" y="36.4">CCDRX</text>
<text x="51.8" y="42.6" transform="rotate(-90 51.8 42.6)">5</text>
<text x="65.6" y="46.6">CCD+</text>
<text x="85.8" y="46.6">CCD+</text>
<text x="94.8" y="45.7">2</text>
<text x="107.5" y="43.2">1</text>
<text x="115.1" y="44.1">CCDTX</text>
<text x="220.7" y="43.9" transform="rotate(-90 220.7 43.9)">1</text>
<text x="224.3" y="46.6">TBEN</text>
<text x="255.4" y="43.2">8</text>
<text x="255.4" y="45.7">9</text>
<text x="258.6" y="44.1">J1962-3</text>
<text x="98.8" y="49.6" transform="rotate(-90 98.8 49.6)">4</text>
<text x="216.7" y="53.3">3</text>
<text x="220.7" y="49" transform="rotate(-90 220.7 49)">1</text>
<text x="224.3" y="53.3">2</text>
<text x="51.8" y="59.2" transform="rotate(-90 51.8 59.2)">7</text>
<text x="65.6" y="55.5">CCD-</text>
<text x="135.3" y="54.2">J1962-11</text>
<text x="186.2" y="54.2">CCD-</text>
<text x="207.7" y="54.2">CCD+</text>
<text x="46.5" y="62.2">2</text>
<text x="35.1" y="69.8">1</text>
<text x="40.4" y="66.8" transform="rotate(-90 40.4 66.8)">3</text>
<text x="51.8" y="66.8" transform="rotate(-90 51.8 66.8)">1</text>
<text x="40.4" y="74.4" transform="rotate(-90 40.4 74.4)">2</text>
<text x="10.4" y="85.9">B</text>
<text x="285.4" y="85.9">B</text>
<text x="51.6" y="101.6">5</text>
<text x="71.9" y="101.6">4</text>
<text x="134.8" y="101.6">1</text>
<text x="30.3" y="107.6">SLEEP</text>
<text x="51.6" y="106.7">1</text>
<text x="110" y="102.5">J1962-2</text>
<text x="134.8" y="104.1">2</text>
<text x="134.8" y="106.7">3</text>
<text x="137.9" y="105">PCITX</text>
<text x="137.9" y="107.6">PCIRX</text>
<text x="44.6" y="112.6">PCIRX</text>
<text x="44.8" y="110.1">PCITX</text>
<text x="51.6" y="109.2">7</text>
<text x="51.6" y="111.8">8</text>
<text x="71.9" y="111.8">3</text>
<text x="134.8" y="109.2">4</text>
<text x="134.8" y="111.8">5</text>
<text x="137.9" y="110.1">SLEEP</text>
<text x="137.9" y="112.6">4XLOOP</text>
<text x="42.8" y="115.2">4XLOOP</text>
<text x="51.6" y="114.3">6</text>
<text x="71.9" y="114.3">2</text>
<text x="134.8" y="114.3">6</text>
<text x="134.8" y="116.8">7</text>
<text x="137.9" y="115.2">J1962-2</text>
<text x="10.4" y="135.9">C</text>
<text x="285.4" y="135.9">C</text>
<text x="10.4" y="185.9">D</text>
<text x="285.4" y="185.9">D</text>
<text x="35" y="199.9">1</text>
<text x="85" y="199.9">2</text>
<text x="135" y="199.9">3</text>
<text x="185" y="199.9">4</text>
<text x="235" y="199.9">5</text>
<text x="285" y="199.9">6</text>
</g>
<g font-size="1.8" fill="#0000c2">
<text x="16.5" y="17.1">CCD-bus transmitter (SAE J1567)</text>
<text x="78.7" y="17.1">CCD-bus receiver (SAE J1567)</text>
<text x="129.5" y="17.1">CCD-bus protection</text>
<text x="200.7" y="17.1">Selectable CCD-bus termination and bias</text>
<text x="247.6" y="17.1">CCD-bus connector</text>
<text x="262.9" y="47.2">J1962-4</text>
<text x="102.9" y="48.4">CCDTX is routed to</text>
<text x="102.9" y="50.5">an external interrupt</text>
<text x="102.9" y="52.5">pin too for</text>
<text x="262.9" y="49.2">chassis</text>
<text x="262.9" y="51.3">ground</text>
<text x="102.9" y="54.6">bus-idle detection.</text>
<text x="30.2" y="63">NOT-gate</text>
<text x="201.9" y="67">TBEN:</text>
<text x="201.9" y="69.1">+5V = disabled</text>
<text x="201.9" y="71.1">GND = enabled</text>
<text x="200.7" y="76.8">Revision history</text>
<text x="202.9" y="81.6">1.0.0-1 (2020-03-24): original</text>
<text x="16.5" y="88.3">PCI-bus transceiver (SAE J1850 VPW)</text>
<text x="127" y="88.3">PCI-bus connector</text>
<text x="202.9" y="85.7">1.0.1-1 (2020-04-04):</text>
<text x="202.9" y="87.7">remove mounting holes.</text>
<text x="202.9" y="91.8">1.0.2-1 (2020-06-19):</text>
<text x="202.9" y="93.9">change copper track width.</text>
<text x="141" y="97.5">J1962-16</text>
<text x="141" y="99.5">battery</text>
<text x="141" y="101.6">voltage</text>
<text x="202.9" y="98">1.0.3-1 (2020-07-15):</text>
<text x="202.9" y="100.1">add second jumper for CCD-bus bias.</text>
<text x="202.9" y="104.2">2.0.0-1 (2021-03-15):</text>
<text x="202.9" y="106.2">new schematic and PCB design in KiCad,</text>
<text x="202.9" y="108.3">replace Q1 IRF7317 with SE4610,</text>
<text x="202.9" y="110.4">remove CCD-bus bias jumpers,</text>
<text x="202.9" y="112.4">add Q3 and Q4 MOSFETs for CCD-bus bias switch,</text>
<text x="142.2" y="118.3">J1962-4</text>
<text x="202.9" y="114.5">add U2 MC33390 PCI-bus transceiver.</text>
<text x="202.9" y="118.6">2.0.0-2 (2021-06-29)</text>
<text x="142.2" y="120.4">chassis</text>
<text x="142.2" y="122.4">ground</text>
<text x="202.9" y="120.6">replace U1 LM393 with LM2903.</text>
</g>
<g font-size="1.8" fill="#008484">
<text x="27.6" y="22.5">+5V</text>
<text x="50.5" y="22.5">+5V</text>
<text x="97.5" y="22.5">+5V</text>
<text x="160.2" y="22.5">R6</text>
<text x="232.1" y="22.5">+5V</text>
<text x="251.8" y="23.2">J1</text>
<text x="91.6" y="27.2">C1</text>
<text x="264.7" y="26.2">GND</text>
<text x="265.1" y="28.9">+5V</text>
<text x="271.4" y="26.3">+5V</text>
<text x="31.2" y="31.5">R1</text>
<text x="32" y="33.8">10k</text>
<text x="83.1" y="32.7" transform="rotate(-90 83.1 32.7)">GND</text>
<text x="91" y="35.6">0.1F</text>
<text x="146.2" y="34.1">D1</text>
<text x="167.1" y="31.4">C2</text>
<text x="180" y="32.8">D2</text>
<text x="180.1" y="35.1">15V</text>
<text x="217.7" y="35.4">AO3401</text>
<text x="219.8" y="33.1">Q3</text>
<text x="235.7" y="31.5">R9</text>
<text x="236.5" y="33.8">13k</text>
<text x="268.1" y="33.8">PWR_FLAG</text>
<text x="54.8" y="38">Q1B</text>
<text x="55.1" y="40.1">SE4610</text>
<text x="96.6" y="41.5">+</text>
<text x="99.7" y="42" transform="rotate(-90 99.7 42)">V+</text>
<text x="102.5" y="38">U1A</text>
<text x="102.9" y="40.3">LM2903</text>
<text x="113.7" y="36.6">R5</text>
<text x="114.6" y="38.9">10k</text>
<text x="139" y="41.6" transform="rotate(-90 139 41.6)">GND</text>
<text x="164.5" y="36.5">3.3nF</text>
<text x="268.1" y="36.5">PWR_FLAG</text>
<text x="39" y="46.7">+5V</text>
<text x="57.3" y="44">R3</text>
<text x="134.9" y="46.5">ESDCAN24-2BLY</text>
<text x="168.2" y="44.1">GND</text>
<text x="175.8" y="44.1">GND</text>
<text x="205.2" y="47.6" transform="rotate(-90 205.2 47.6)">+5V</text>
<text x="213.5" y="44">R8</text>
<text x="235.7" y="45.5">R10</text>
<text x="236.6" y="47.8">120</text>
<text x="271.1" y="44.1">GND</text>
<text x="56.9" y="49.3">360</text>
<text x="57.3" y="52.9">R4</text>
<text x="160.2" y="49.2">R7</text>
<text x="213.1" y="49.3">10k</text>
<text x="250.8" y="49.8">CCD</text>
<text x="258.4" y="53">GND</text>
<text x="42.6" y="55.7">R2</text>
<text x="43.5" y="58">10k</text>
<text x="56.9" y="58.2">360</text>
<text x="97.1" y="58.1">GND</text>
<text x="167.1" y="58.1">C3</text>
<text x="180" y="59.5">D3</text>
<text x="219.8" y="58.1">Q4</text>
<text x="235.7" y="59.5">R11</text>
<text x="54.7" y="62.1">Q1A</text>
<text x="55.1" y="64.2">SE4610</text>
<text x="164.5" y="63.2">3.3nF</text>
<text x="180.1" y="61.8">15V</text>
<text x="217.7" y="60.4">AO3401</text>
<text x="236.5" y="61.8">13k</text>
<text x="43.4" y="69.8">Q2</text>
<text x="43.7" y="71.8">AO3400</text>
<text x="168.2" y="70.8">GND</text>
<text x="175.8" y="70.8">GND</text>
<text x="231.7" y="70.8">GND</text>
<text x="38.7" y="82.2">GND</text>
<text x="50.1" y="82.2">GND</text>
<text x="23.3" y="93.6">+12V</text>
<text x="137.6" y="93.6">+12V</text>
<text x="152.9" y="93.6">+12V</text>
<text x="61.1" y="98.1">U2</text>
<text x="80.4" y="100.4">47uH</text>
<text x="81.5" y="97.8">L1</text>
<text x="131.1" y="99.4">J2</text>
<text x="150" y="101.1">PWR_FLAG</text>
<text x="54.4" y="107.6">SLEEP</text>
<text x="54.4" y="102.5">VBAT</text>
<text x="66.4" y="102.5">BUS</text>
<text x="80.9" y="104.9">R13</text>
<text x="91.1" y="104.9">R14</text>
<text x="22.3" y="112.7">C4</text>
<text x="54.4" y="110.1">TX</text>
<text x="54.4" y="112.6">RX</text>
<text x="65.1" y="112.6">LOAD</text>
<text x="80.8" y="110.3">9.1k</text>
<text x="91" y="110.3">1.5k</text>
<text x="105" y="112.7">C5</text>
<text x="20.2" y="117.8">0.1F</text>
<text x="33.6" y="116.4">10k</text>
<text x="34" y="114.1">R12</text>
<text x="54.4" y="115.2">4X/LOOP</text>
<text x="58.4" y="119.7">MC33390</text>
<text x="66.2" y="115.2">GND</text>
<text x="105.2" y="117.8">470pF</text>
<text x="130.6" y="120.9">PCI</text>
<text x="23.4" y="126.7">GND</text>
<text x="37.4" y="126.7">GND</text>
<text x="74.2" y="126.7">GND</text>
<text x="102.2" y="126.7">GND</text>
<text x="137.7" y="126.7">GND</text>
</g>
</svg>
